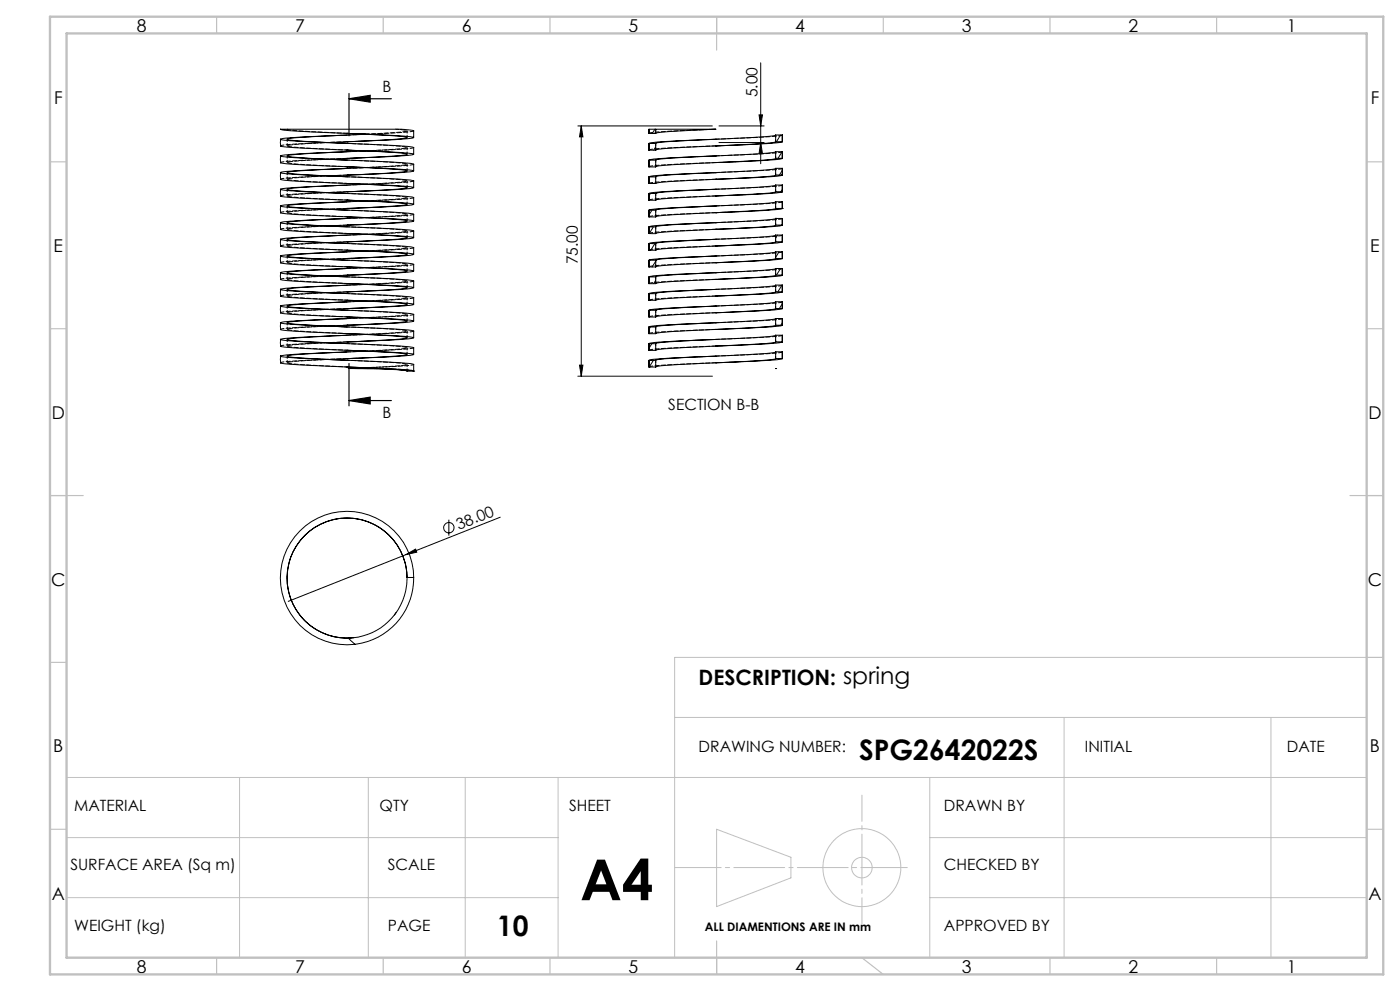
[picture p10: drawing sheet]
<svg xmlns="http://www.w3.org/2000/svg" width="420mm" height="297mm" viewBox="0 0 420 297" stroke-linecap="round" stroke-linejoin="round" font-family="sans-serif">
<g fill="none" stroke="#000" stroke-width=".3">
<path d="M228.2 18.8v30.3M104.1 40h.1M104.1 40l15.2 .8 2.8 .4a205.1 205.1 0 0 1-23.5 1.5M173.4 37.7h40.3M174.4 37.7l.5 3.3h-1.1zM174.4 37.7v75M194.7 38.7v1.3M194.7 38.7h2v1.3M194.7 40h.1M196.5 38.7l-.8 1.3M196.8 38.7h17.9l-14 .7-4 .6M215.7 37.7h13.5"/>
<path d="M227.7 34.4h1l-.5 3.3zM84.2 46.7v2.1a526.2 526.2 0 0 0 32.4 1.7l5.5 .4 2 .3-3 .5-17 .8M84.2 51.6v2.2a396.5 396.5 0 0 0 30.5 1.6l6.3 .4 3.1 .4-1.1 .3-4.7 .4-14.2 .6M84.2 56.7v2.1a526.2 526.2 0 0 0 32.4 1.7l6.4 .5 1.1 .2-4.3 .6-15.7 .7M84.2 41.7v2.1a583.6 583.6 0 0 0 34 1.8l3.9 .3 2 .3-4.3 .6-15.7 .7M104.1 40.5l-16.9 .8-2.6 .3-.5 .1 .1 .1a422 422 0 0 0 28.7 1.6l10.8 .7 .4 .1v2M104.1 45.5l-16.9 .8-3.1 .4a240.3 240.3 0 0 0 24.5 1.5l14.6 .8 .9 .2v2M104.1 50.5l-12.5 .5a29 29 0 0 0-7.5 .7 240.3 240.3 0 0 0 24.5 1.5l14.6 .8 .9 .2v2M104.1 55.5l-15.7 .7-3.8 .3-.5 .2 .1 .1a531.3 531.3 0 0 0 32.4 1.7l7.4 .7 .1 2M104.1 45h.1M104.1 50h.1M104.1 55h.1"/>
<path d="M104.1 60h.1M104.1 45l11.2 .5a25 25 0 0 1 6.8 .7 191.9 191.9 0 0 1-21.9 1.5h-1.6M104.1 50l14.1 .7 3.9 .5-1 .3-5.7 .5-16.8 .7M104.1 55l12.7 .6 4.3 .3 1 .3-1 .3-4.2 .4-18.3 .8M104.1 60l15.2 .8 2.8 .4a205.1 205.1 0 0 1-23.5 1.5M104.1 47.5h.1M104.1 52.5h.1M104.1 57.5h.1M104.1 42.5h.1M109.6 40.2a275.9 275.9 0 0 0-23.4 1.5l.4 .2 2.3 .3 15.3 .8M109.6 45.2l-16.7 .8-5.8 .5-1 .2 4 .6 14.1 .7M109.6 50.2l-16.7 .8a23.3 23.3 0 0 0-6.8 .7l4 .6 14.1 .7"/>
<path d="M109.6 55.2a261.6 261.6 0 0 0-23.4 1.5l.4 .2 2.3 .3 15.3 .8M124.1 41.2v-2a25.8 25.8 0 0 0-7.8-.5l-32.1 .1a376.6 376.6 0 0 0 28.5 1.6l8.3 .4 3.1 .4-5.8 .7-14.2 .6M194.7 58v2M194.7 43v2M194.7 53v2M194.7 48v2M194.7 55h.1M194.7 53h2M194.7 43h2M194.7 58h2M194.7 48h2M194.7 55h2"/>
<path d="M194.7 45h2M194.7 40h2M194.7 45h.1M194.7 60h.1M195.1 58l-.4 .7M196.7 49.7l-.2 .3M196.7 44l-.6 1M196.7 43h.1M196.7 58h.1M196.7 48h.1M196.7 48v2h-2M196.7 58v2"/>
<path d="M196.7 53v2M196.7 43v2M214.7 51.7h.1M214.7 41.7h.1M214.7 56.7h.1M214.7 46.7h.1M214.7 56.7a156.9 156.9 0 0 0-20 1.3M214.7 41.7a156.9 156.9 0 0 0-20 1.3M214.7 51.7a151 151 0 0 0-20 1.3M214.7 46.7l-15.5 .7a11.6 11.6 0 0 0-4.5 .6M214.7 53.7h.1M214.7 58.7h.1"/>
<path d="M214.7 48.7h.1M214.7 43.7h.1M215.7 42.7h13.5M228.2 42.7l.5 3.3h-1zM232.6 50.5a328.9 328.9 0 0 1-27.5 1.7l-3.1 .1a13.6 13.6 0 0 0-5.3 .7M232.6 40.5a344 344 0 0 1-27.5 1.7l-6.6 .4-1.8 .3M232.6 55.5a271.6 271.6 0 0 1-25.8 1.6l-7.4 .4-2.7 .5M232.6 45.5a393.3 393.3 0 0 1-29.2 1.8l-6.7 .6M232.7 52.5h2M232.7 52.5a13.6 13.6 0 0 1-5.2 .6l-6.8 .4a308.7 308.7 0 0 0-23.9 1.4l-.1 .1M232.7 57.5h2M232.7 57.5a48.3 48.3 0 0 1-10.1 .9l-3.8 .2a193.9 193.9 0 0 0-22.1 1.4"/>
<path d="M232.7 47.4h2M232.7 47.4l-.1 .2a303 303 0 0 1-25.7 1.5l-7.4 .4-2.8 .5M232.7 42.5h2M232.7 42.5l-.1 .1a421.5 421.5 0 0 1-29.1 1.7l-5.8 .4-1 .3M234.2 40.5l-1.3 2M234.6 45.5l-1.2 1.9M234.7 55.5v2M234.7 40.5v2M234.7 50.5v2M234.7 45.5v2.1M234.7 51l-.9 1.5M234.7 56.8l-.5 .7"/>
<path d="M234.7 55.5h-.1M234.7 57.5a156.9 156.9 0 0 1-20 1.2M234.7 40.5h-.1M234.7 42.5a156.9 156.9 0 0 1-20 1.2M234.7 50.4v2.1M234.7 50.4l-.1 .1M234.7 52.5a11.6 11.6 0 0 1-4.5 .5l-15.5 .7M234.7 45.5v1.9M234.7 45.5h-.1M234.7 47.4a9.4 9.4 0 0 1-4.5 .6l-15.5 .7M234.7 50.4h-2v2.1M234.7 40.5h-2v2"/>
<path d="M234.7 55.5h-2v2M234.7 45.5h-2v1.9M84.2 61.7v2.1a583.7 583.7 0 0 0 34 1.8l5.9 .6a60 60 0 0 1-11.2 .9l-8.8 .4M84.2 66.7v2.1a554.3 554.3 0 0 0 34 1.8l5.9 .6-3 .5-17 .8M84.2 71.6v2.2a396.5 396.5 0 0 0 30.5 1.6l6.3 .4 3.1 .4-1.1 .3-4.7 .4-14.2 .6M84.2 76.7v2.1a583.7 583.7 0 0 0 34 1.8l4.8 .4 1.1 .2-4.3 .6-15.7 .7M104.1 60.5l-16.9 .8-2.6 .3-.5 .1 .1 .1a505.7 505.7 0 0 0 30.6 1.6l9.2 .7 .1 2.1M104.1 65.5l-16.9 .8-3.1 .4a240.3 240.3 0 0 0 24.5 1.5l14.6 .8 .9 .2v2M104.1 70.5l-15.7 .7-4.3 .5a97.8 97.8 0 0 0 15.6 1.1 235.7 235.7 0 0 1 24.4 1.4v2M104.1 75.5l-14.1 .6-5.4 .4-.5 .2 .1 .1a422 422 0 0 0 28.7 1.5l10.8 .8 .4 .1v2M104.1 65h.1M104.1 70h.1"/>
<path d="M104.1 75h.1M104.1 80h.1M104.1 65l14.1 .7 3.9 .5a128.2 128.2 0 0 1-18 1.3l-5.5 .2M104.1 70l12.7 .6 5.3 .6-1 .3-4.2 .4-18.3 .8M104.1 75l15.2 .8 2.4 .3 .3 .2a261.6 261.6 0 0 1-23.4 1.4M104.1 80l15.2 .8 2.8 .4a205.1 205.1 0 0 1-23.5 1.5M104.1 62.5h.1M104.1 67.5h.1M104.1 72.5h.1M104.1 77.5h.1M109.6 60.2l-18.2 .9-4.3 .4-1 .2 1 .3 4.3 .4 12.8 .6M109.6 65.2l-16.7 .8-5.8 .5-1 .2 4 .6 14.1 .7"/>
<path d="M109.6 70.2l-1.5 .1a189.7 189.7 0 0 0-22 1.4 50.7 50.7 0 0 0 10.2 .9l7.9 .4M109.6 75.2a261.6 261.6 0 0 0-23.4 1.5l.4 .2 2.3 .3 15.3 .8M194.7 73v2M194.7 68v2M194.7 63v2M194.7 78v2M194.7 75h.1M194.7 70h.1M194.7 63h2M194.7 75h2M194.7 60h2M194.7 68h2"/>
<path d="M194.7 73h2M194.7 78h2M195.6 63l-.9 1.4M196 68l-1.2 2M196.5 73l-1.3 2M196.7 78.3l-1 1.7M196.7 63h.1M196.7 68v2h-2M196.7 63v2h-2M196.7 78h.1M196.7 78v2h-2M196.7 73v2"/>
<path d="M214.7 61.7h.1M214.7 66.7h.1M214.7 71.7h.1M214.7 76.7h.1M214.7 71.7a156.9 156.9 0 0 0-20 1.3M214.7 66.7l-14.2 .6-5 .4-.8 .3M214.7 61.7a156.9 156.9 0 0 0-20 1.3M214.7 76.7a156.9 156.9 0 0 0-20 1.3M214.7 73.7h.1M214.7 68.7h.1M214.7 63.7h.1M214.7 78.7h.1"/>
<path d="M232.6 60.5a208.4 208.4 0 0 1-21.9 1.4l-10.1 .5-3.9 .5M232.6 65.5a393.3 393.3 0 0 1-29.2 1.8l-4.9 .3-1.8 .4M232.6 70.5a230.7 230.7 0 0 1-23.9 1.5l-6.7 .4a13.6 13.6 0 0 0-5.3 .6M232.6 75.5a271.6 271.6 0 0 1-25.8 1.6l-8.3 .5-1.8 .3M232.7 72.5h2M232.7 72.5a13.6 13.6 0 0 1-5.2 .6l-24 1.2a24.2 24.2 0 0 0-6.8 .7M232.7 67.4h2M232.7 67.4l-.1 .2a303 303 0 0 1-25.7 1.5l-7.4 .4-2.8 .5M232.7 62.5h2M232.7 62.5l-.1 .1a336.5 336.5 0 0 1-25.7 1.5l-7.4 .4-2.8 .5M232.7 77.5h2M232.7 77.5a48.3 48.3 0 0 1-10.1 .9l-1.9 .1a278.6 278.6 0 0 0-23.9 1.4l-.1 .1"/>
<path d="M232.8 65.4l-.1 .3M233.3 70.4l-.6 1M233.7 75.5l-1 1.6M234.7 70.5v2M234.7 65.5v2M234.7 60.5v2M234.7 75.5v2M234.7 62.5h.1M234.7 70.4v2.1M234.7 70.4l-.1 .1M234.7 72.5a11.6 11.6 0 0 1-4.5 .5l-15.5 .7M234.7 65.5v1.9"/>
<path d="M234.7 65.5h-.1M234.7 67.4a9.4 9.4 0 0 1-4.5 .6l-15.5 .7M234.7 60.5h-.1M234.7 62.5a156.9 156.9 0 0 1-20 1.2M234.7 75.5h-.1M234.7 77.5a156.9 156.9 0 0 1-20 1.2M234.7 60.5h-2v2M234.7 65.5l-2-.1v2M234.7 70.4h-2v2.1M234.7 75.5h-2v2M84.2 81.7v2.1a526.2 526.2 0 0 0 32.4 1.7l5.5 .4 2 .3a60 60 0 0 1-11.2 .9l-8.8 .4M84.2 86.6v2.2a477.6 477.6 0 0 0 32.4 1.7l5.5 .4 2 .3-3 .5-17 .8"/>
<path d="M84.2 91.6v2.2a376.6 376.6 0 0 0 28.5 1.6l8.3 .4 3.1 .4-5.8 .7-14.2 .6M84.2 96.7v2.1a677 677 0 0 0 35.5 1.9l4.4 .5-4.3 .6-15.7 .7M104.1 80.5l-16.9 .8-2.6 .3-.5 .1 .1 .1a505.7 505.7 0 0 0 30.6 1.6l9.2 .7 .1 2.1M104.1 85.5l-12.5 .5a29 29 0 0 0-7.5 .7 240.3 240.3 0 0 0 24.5 1.5l14.6 .8 .9 .2v2M104.1 90.5l-15.7 .7-4.3 .5a97.8 97.8 0 0 0 15.6 1.1 235.7 235.7 0 0 1 24.4 1.4v2M104.1 95.5l-16.9 .8-2.6 .3-.5 .1 .1 .1a422 422 0 0 0 28.7 1.6l10.8 .7 .4 .1v2M104.1 85h.1M104.1 90h.1M104.1 95h.1M104.1 100h.1M104.1 85l14.1 .7 3.9 .5a128.2 128.2 0 0 1-18 1.3l-5.5 .2M104.1 90l12.7 .6 5.3 .6-1 .3-4.2 .4-18.3 .8"/>
<path d="M104.1 95l15.2 .8 2.8 .4a205.1 205.1 0 0 1-23.5 1.5M104.1 100l11.2 .5a25 25 0 0 1 6.8 .7 205.1 205.1 0 0 1-23.5 1.5M104.1 82.5h.1M104.1 87.5h.1M104.1 92.5h.1M104.1 97.5h.1M109.6 80.2l-18.2 .9-4.3 .4-1 .2 1 .3 4.3 .4 12.8 .6M109.6 85.2l-16.7 .8a23.3 23.3 0 0 0-6.8 .7l4 .6 14.1 .7M109.6 90.2l-1.5 .1a189.7 189.7 0 0 0-22 1.4 50.7 50.7 0 0 0 10.2 .9l7.9 .4M109.6 95.2a261.6 261.6 0 0 0-23.4 1.5l.4 .2 2.3 .3 15.3 .8M194.7 83v2M194.7 93v2"/>
<path d="M194.7 98v2M194.7 88v2M194.7 90h.1M194.7 98h2M194.7 93h2M194.7 88h2M194.7 83h2M194.7 90h2M194.7 100h.1M195.1 98l-.4 .7M196.7 84l-.6 1M196.7 89.7l-.2 .3"/>
<path d="M196.7 93h.1M196.7 93v2h-2M196.7 83v2h-2M196.7 88v2M196.7 98v2M214.7 96.7h.1M214.7 91.7h.1M214.7 86.7h.1M214.7 81.7h.1M214.7 81.7a173.1 173.1 0 0 0-20 1.3M214.7 91.7a156.9 156.9 0 0 0-20 1.3M214.7 96.7a156.9 156.9 0 0 0-20 1.3"/>
<path d="M214.7 86.7l-14.2 .6-5 .4-.8 .3M214.7 93.7h.1M214.7 88.7h.1M214.7 98.7h.1M214.7 83.7h.1M232.6 95.5a344 344 0 0 1-27.5 1.7l-3.1 .2a13.6 13.6 0 0 0-5.3 .6M232.6 90.5a230.7 230.7 0 0 1-23.9 1.5l-9.3 .5-2.7 .5M232.6 85.5a328.9 328.9 0 0 1-27.5 1.7l-3.1 .1a13.6 13.6 0 0 0-5.3 .7M232.6 80.5a208.4 208.4 0 0 1-21.9 1.4l-10.1 .5-3.9 .6M232.7 92.5h2M232.7 92.5a13.6 13.6 0 0 1-5.2 .6l-8.7 .5a193.9 193.9 0 0 0-22.1 1.4M232.7 87.5h2"/>
<path d="M232.7 87.5a28.7 28.7 0 0 1-8.4 .8l-3.6 .2a308.7 308.7 0 0 0-23.9 1.4l-.1 .1M232.7 97.5h2M232.7 97.5l-.1 .1a421.5 421.5 0 0 1-29.1 1.7l-5 .3-1.8 .4M232.7 82.4l2 .1M232.7 82.4l-.1 .2a336.5 336.5 0 0 1-25.7 1.5l-7.4 .4-2.8 .5M234.2 80.5l-1.3 1.9M234.6 85.4l-1.2 2.1M234.7 80.5v2M234.7 90.5v2M234.7 95.5v2M234.7 85.5v2M234.7 91l-.9 1.5"/>
<path d="M234.7 96.7l-.5 .8M234.7 80.5h-.1M234.7 82.5a156.9 156.9 0 0 1-20 1.2M234.7 90.4v2.1M234.7 90.4l-.1 .1M234.7 92.5a27.6 27.6 0 0 1-7.3 .7l-12.7 .5M234.7 95.5h-.1M234.7 97.5a156.9 156.9 0 0 1-20 1.2M234.7 85.4v2.1M234.7 85.4l-.1 .1M234.7 87.5a11.6 11.6 0 0 1-4.5 .5l-15.5 .7M234.7 95.5h-2v2"/>
<path d="M234.7 90.4h-2v2.1M234.7 85.4h-2v2.1M234.7 80.5h-2v1.9M84.2 101.7v2.1a526.2 526.2 0 0 0 32.4 1.7l5.5 .4 2 .3-3 .5-17 .8M84.2 106.6v2.2a396.5 396.5 0 0 0 30.5 1.6l6.3 .4 3.1 .4M104.1 100.5l-16.9 .8-3.1 .4a240.3 240.3 0 0 0 24.5 1.4l15.1 1 .4 .1v2M104.1 105.5l-12.5 .5a29 29 0 0 0-7.5 .7 240.3 240.3 0 0 0 24.5 1.5l14.6 .8 .9 .2v2M104.1 105h.1M104.1 110h.1M104.1 105l14.1 .7 3.9 .5-1 .3-5.7 .5-16.8 .7M104.1 110l12.7 .6 4.3 .3 1 .3h2M104.1 102.5h.1"/>
<path d="M104.1 107.5h.1M109.6 100.2l-18.2 .9-4.3 .4-1 .2 5.3 .7 12.8 .6M109.6 105.2l-16.7 .8a23.3 23.3 0 0 0-6.8 .7l4 .6 14.1 .7M109.6 110.2l-5.1 .3 12.1 .2 4.6 .3M124.1 111.2h.1M173.4 112.7h40.3M173.8 109.4h1.1l-.5 3.3zM194.7 103v2M194.7 108v2M194.7 110h.1M194.7 110h2M194.7 108h2"/>
<path d="M194.7 103h2M194.7 100h2M194.7 105h2M194.7 105h.1M195.5 103l-.8 1.4M196 108l-1.2 2M196.7 108h.1M196.7 103h.1M196.7 108v2M196.7 103v2M214.7 106.7h.1M214.7 101.7h.1"/>
<path d="M214.7 101.7a173.1 173.1 0 0 0-20 1.3M214.7 106.7a151 151 0 0 0-20 1.3M214.7 108.7h.1M214.7 103.7h.1M232.6 105.5a328.9 328.9 0 0 1-27.5 1.7l-5.7 .3-2.7 .4M232.6 100.5a328.9 328.9 0 0 1-27.5 1.7l-6.6 .4-1.8 .3M232.7 107.5h2M232.7 107.5a13.6 13.6 0 0 1-5.2 .6l-6.8 .4a308.7 308.7 0 0 0-23.9 1.4l-.1 .1M232.7 102.4h2M232.7 102.4l-.1 .2a336.5 336.5 0 0 1-25.7 1.5l-7.4 .4-2.8 .5M232.7 110.5h.1M232.7 110.5h.2"/>
<path d="M232.8 105.4l-.1 .3M234.7 102.4h.1M234.7 100.5v2M234.7 105.5v2M234.7 100.5v1.9M234.7 100.5h-.1M234.7 102.4v.1a151 151 0 0 1-20 1.2M234.7 105.4v2.1M234.7 105.4l-.1 .1M234.7 107.5a11.6 11.6 0 0 1-4.5 .5l-15.5 .7M234.7 105.4h-2v2.1M234.7 100.5h-2v1.9"/>
<path d="M100 155.7h-.1M134.7 155.7v4.8M150.1 155l-63.6 25.2M121.8 166.2l2.9-1.6 .3 .9zM122.1 173.1a18 18 0 0 0-18.5-17.8 18 18 0 0 0-17.5 18.8 18 18 0 0 0 19.2 17.1M122.1 173.1a18 18 0 0 0-18.7-17.8 18 18 0 0 0-17.2 19.3 18 18 0 0 0 19.9 16.5M122.1 173.1a18.1 18.1 0 0 1-17.6 18.1l2 1.9M122.1 173.1h2M124.1 173.1a20 20 0 0 0-20.9-19.8 20 20 0 0 0-19 21.6 20 20 0 0 0 22.3 18.2M124.1 173.1a20 20 0 0 1-17.6 20M118.8 183.7l-.5 .6"/>
<circle cx="134.7" cy="158.2" r="1.55"/>
</g>
<path d="M104.7 29.6l6.4-1v2zM104.7 29.6h12.7M104.7 28v12.7M104.7 108.9v12.7M104.7 120l6.4-1v2.1zM104.7 120h12.7" fill="none" stroke="#000" stroke-width=".35"/>
<g fill="none" stroke="#c0c0c0" stroke-width=".3">
<path d="M410 197h-207.6v90M202.4 215h207.6M319.2 215v72M381.3 215v72M20 233h390v54h-390zM71.9 233v54M110.5 233v54M139.6 233v54M167.4 233v54M278.9 233v54M20 251h147.4M215 248.5l22.3 8.4v6.2l-22.3 8.6z"/>
<path d="M278.9 251h131.1M20 269h147.4M278.9 269h131.1"/>
<circle cx="258.6" cy="260" r="11.7"/>
<circle cx="258.6" cy="260" r="3.1"/>
</g>
<path d="M272.2 260h-69.8" fill="none" stroke="#c0c0c0" stroke-width=".3" stroke-dasharray="15.2 1.3 1.3 1.3" stroke-dashoffset="1.3"/>
<path d="M258.6 238.3v38.6" fill="none" stroke="#c0c0c0" stroke-width=".3" stroke-dasharray="15.2 1.3 1.3 1.3" stroke-dashoffset="7.4"/>
<g fill="none" stroke="#c0c0c0" stroke-width=".35">
<path d="M65 5v5M115 5v5M165 5v5M215 5v10M265 5v5M315 5v5M365 5v5M15 48.5h5M410 48.5h5M15 98.5h5M410 98.5h5M15 148.5h10"/>
<path d="M405 148.5h10M15 198.5h5M410 197h5M15 248.5h5M410 248.5h5M65 287v5M115 287v5M165 287v5M215 282v10M258.6 287l6.4 5M315 287v5M365 287v5"/>
</g>
<path d="M15 5h400v287h-400zM20 10h390v277h-390z" fill="none" stroke="#c0c0c0" stroke-width=".7"/>
<g fill="#000">
<path d="M121.8 166.2l2.9-1.6 .3 .9z"/>
<path d="M104.7 29.6l6.4-1v2zM104.7 120l6.4-1v2.1z"/>
<path d="M227.7 34.4h1l-.5 3.3zM228.2 42.7l.5 3.3h-1zM174.4 37.7l.5 3.3h-1.1zM173.8 109.4h1.1l-.5 3.3z"/>
</g>
<g fill="none" stroke="#000" stroke-width=".3" stroke-dasharray="1.3 .6">
<path d="M84.1 38.7l.1 .1M84.1 38.7h.1M86.2 38.7v.1M196.7 40h.1M104.1 45.5h.1M104.1 50.5h.1M104.1 55.5h.1M104.1 40.5h.1M104.2 42.5l-14.2 .6a18.8 18.8 0 0 0-5.9 .6l.1 .1M104.2 47.5l-14.2 .6a18.8 18.8 0 0 0-5.9 .6l.1 .1M104.2 52.5l-14.2 .6a18.8 18.8 0 0 0-5.9 .6l.1 .1M104.2 57.5l-14.2 .6a18.8 18.8 0 0 0-5.9 .6l.1 .1"/>
<path d="M196.7 55h.1M196.7 60h.1M196.7 50h.1M196.7 45h.1M232.7 50.4v.1M232.7 40.4v.1M232.7 55.4v.1M232.7 45.4v.1M104.1 60.5h.1M104.1 65.5h.1M104.1 70.5h.1M104.1 75.5h.1"/>
<path d="M104.2 62.5l-14.2 .6a18.8 18.8 0 0 0-5.9 .6l.1 .1M104.2 67.5l-14.2 .6a18.8 18.8 0 0 0-5.9 .6l.1 .1M104.2 72.5l-14.2 .6a18.8 18.8 0 0 0-5.9 .6l.1 .1M104.2 77.5l-14.2 .6a18.8 18.8 0 0 0-5.9 .6l.1 .1M196.7 75h.1M196.7 70h.1M196.7 65h.1M196.7 80h.1M232.7 60.4v.1M232.7 65.4v.1M232.7 70.4v.1M232.7 75.4v.1"/>
<path d="M104.1 80.5h.1M104.1 85.5h.1M104.1 90.5h.1M104.1 95.5h.1M104.2 82.5l-14.2 .6a18.8 18.8 0 0 0-5.9 .6l.1 .1M104.2 87.5l-14.2 .6a18.8 18.8 0 0 0-5.9 .6l.1 .1M104.2 92.5l-14.2 .6a18.8 18.8 0 0 0-5.9 .6l.1 .1M104.2 97.5l-14.2 .6a18.8 18.8 0 0 0-5.9 .6l.1 .1M196.7 95h.1M196.7 90h.1M196.7 100h.1M196.7 85h.1"/>
<path d="M232.7 95.4v.1M232.7 90.4v.1M232.7 85.4v.1M232.7 80.4v.1M104.1 100.5h.1M104.1 105.5h.1M104.2 102.5l-14.2 .6a18.8 18.8 0 0 0-5.9 .6l.1 .1M104.2 107.5l-14.2 .6a18.8 18.8 0 0 0-5.9 .6l.1 .1M196.7 110h.1M196.7 105h.1M232.7 105.4v.1M232.7 100.4v.1"/>
<path d="M232.7 110.4h.1"/>
</g>
<g fill="none" stroke="#000" stroke-width=".3" stroke-dasharray="1.3 .6" stroke-dashoffset=".1">
<path d="M124.1 39.2l-4.3 .5-15.7 .8M214.7 38.7a162.8 162.8 0 0 0-20 1.3M124.1 44.2l-4.3 .5-15.7 .8M124.1 49.2l-4.3 .5-15.7 .8M124.1 54.2l-4.3 .5-15.7 .8M124.1 59.2l-4.3 .5-15.7 .8M214.8 58.7a163.1 163.1 0 0 0-20.1 1.3M214.8 43.7a163.1 163.1 0 0 0-20.1 1.3M214.8 53.7a163.1 163.1 0 0 0-20.1 1.3M214.8 48.7a163.1 163.1 0 0 0-20.1 1.3M234.7 55.5a185.8 185.8 0 0 1-20 1.2M234.7 40.5a185.8 185.8 0 0 1-20 1.2"/>
<path d="M234.7 50.5a185.8 185.8 0 0 1-20 1.2M234.7 45.5a185.8 185.8 0 0 1-20 1.2M124.1 64.2l-4.3 .5-15.7 .8M124.1 69.2l-4.3 .5-15.7 .8M124.1 74.2l-4.3 .5-15.7 .8M124.1 79.2l-4.3 .5-15.7 .8M214.8 73.7a163.1 163.1 0 0 0-20.1 1.3M214.8 68.7a163.1 163.1 0 0 0-20.1 1.3M214.8 63.7a163.1 163.1 0 0 0-20.1 1.3M214.8 78.7a163.1 163.1 0 0 0-20.1 1.3M234.7 70.5a185.8 185.8 0 0 1-20 1.2M234.7 65.5a185.8 185.8 0 0 1-20 1.2"/>
<path d="M234.7 60.5a185.8 185.8 0 0 1-20 1.2M234.7 75.5a185.8 185.8 0 0 1-20 1.2M124.1 84.2l-4.3 .5-15.7 .8M124.1 89.2l-4.3 .5-15.7 .8M124.1 94.2l-4.3 .5-15.7 .8M124.1 99.2l-4.3 .5-15.7 .8M214.8 83.7a163.1 163.1 0 0 0-20.1 1.3M214.8 93.7a163.1 163.1 0 0 0-20.1 1.3M214.8 98.7a163.1 163.1 0 0 0-20.1 1.3M214.8 88.7a163.1 163.1 0 0 0-20.1 1.3M234.7 80.5a185.8 185.8 0 0 1-20 1.2M234.7 90.5a185.8 185.8 0 0 1-20 1.2"/>
<path d="M234.7 95.5a185.8 185.8 0 0 1-20 1.2M234.7 85.5a185.8 185.8 0 0 1-20 1.2M124.1 104.2l-4.3 .5-15.7 .8M214.8 103.7a163.1 163.1 0 0 0-20.1 1.3M214.8 108.7a163.1 163.1 0 0 0-20.1 1.3M234.7 100.5a185.8 185.8 0 0 1-20 1.2M234.7 105.5a185.8 185.8 0 0 1-20 1.2"/>
</g>
<path d="M106.5 110.4a113.7 113.7 0 0 1 17.6 .8M124.1 109.2l-4.3 .5-13.3 .7" fill="none" stroke="#000" stroke-width=".3" stroke-dasharray="1.3 .6" stroke-dashoffset=".4"/>
<path d="M86.1 38.7l3.9 .5 14.1 .8M118.7 38.7l3.4 .5-2.7 .5-9.7 .5" fill="none" stroke="#000" stroke-width=".3" stroke-dasharray="1.3 .6" stroke-dashoffset=".2"/>
<g fill="none" stroke="#000" stroke-width=".3" stroke-dasharray="1.3 .6" stroke-dashoffset=".6">
<path d="M196.7 38.7v1.3M98.6 42.7l-7.2 .4a15.4 15.4 0 0 0-5.3 .6l3.9 .5 14.1 .8M98.6 47.7l-7.2 .4a15.4 15.4 0 0 0-5.3 .6l3.9 .5 14.1 .8M98.6 52.7l-7.2 .4a15.4 15.4 0 0 0-5.3 .6l3.9 .5 14.1 .8M98.6 57.7l-7.2 .4a15.4 15.4 0 0 0-5.3 .6l3.9 .5 14.1 .8M104.2 43l13.6 .7 4.3 .5-2.7 .5-9.7 .5M104.2 48l13.6 .7 4.3 .5-2.7 .5-9.7 .5M104.2 53l13.6 .7 4.3 .5-2.7 .5-9.7 .5M104.2 58l13.6 .7 4.3 .5-2.7 .5-9.7 .5M122.1 46.2v-2M122.1 51.2v-2M122.1 56.2v-2"/>
<path d="M122.1 41.2v-2M196.7 58v2M196.7 53v2M196.7 48v2M196.7 43v2M232.7 57.5v-2M232.7 52.5v-2M232.7 47.5v-2M232.7 42.5v-2M98.6 62.7l-7.2 .4a15.4 15.4 0 0 0-5.3 .6l3.9 .5 14.1 .8M98.6 67.7l-7.2 .4a15.4 15.4 0 0 0-5.3 .6l3.9 .5 14.1 .8M98.6 72.7l-7.2 .4a15.4 15.4 0 0 0-5.3 .6l3.9 .5 14.1 .8"/>
<path d="M98.6 77.7l-7.2 .4a15.4 15.4 0 0 0-5.3 .6l3.9 .5 14.1 .8M104.2 63l13.6 .7 4.3 .5-2.7 .5-9.7 .5M104.2 68l13.6 .7 4.3 .5-2.7 .5-9.7 .5M104.2 73l13.6 .7 4.3 .5-2.7 .5-9.7 .5M104.2 78l13.6 .7 4.3 .5-2.7 .5-9.7 .5M122.1 61.2v-2M122.1 66.2v-2M122.1 71.2v-2M122.1 76.2v-2M196.7 68v2M196.7 73v2M196.7 63v2"/>
<path d="M196.7 78v2M232.7 67.5v-2M232.7 72.5v-2M232.7 62.5v-2M232.7 77.5v-2M98.6 82.7l-7.2 .4a15.4 15.4 0 0 0-5.3 .6l3.9 .5 14.1 .8M98.6 87.7l-7.2 .4a15.4 15.4 0 0 0-5.3 .6l3.9 .5 14.1 .8M98.6 92.7l-7.2 .4a15.4 15.4 0 0 0-5.3 .6l3.9 .5 14.1 .8M98.6 97.7l-7.2 .4a15.4 15.4 0 0 0-5.3 .6l3.9 .5 14.1 .8M104.2 83l13.6 .7 4.3 .5-2.7 .5-9.7 .5M104.2 88l13.6 .7 4.3 .5-2.7 .5-9.7 .5M104.2 93l13.6 .7 4.3 .5-2.7 .5-9.7 .5"/>
<path d="M104.2 98l13.6 .7 4.3 .5-2.7 .5-9.7 .5M122.1 81.2v-2M122.1 86.2v-2M122.1 91.2v-2M122.1 96.2v-2M196.7 88v2M196.7 93v2M196.7 98v2M196.7 83v2M232.7 87.5v-2M232.7 92.5v-2M232.7 97.5v-2"/>
<path d="M232.7 82.5v-2M98.6 102.7l-7.2 .4a15.4 15.4 0 0 0-5.3 .6l3.9 .5 14.1 .8M98.6 107.7l-7.2 .4a15.4 15.4 0 0 0-5.3 .6l3.9 .5 14.1 .8M104.2 103l13.6 .7 4.3 .5-2.7 .5-9.7 .5M104.2 108l13.6 .7 4.3 .5-2.7 .5-9.7 .5M104.5 110.4h2M122.1 101.2v-2M122.1 106.2v-2M122.1 111.2v-2M196.7 108v2M196.7 103v2M232.7 107.5v-2"/>
<path d="M232.7 102.5v-2"/>
</g>
<g fill="none" stroke="#000" stroke-width=".3" stroke-dasharray="1.3 .6" stroke-dashoffset=".5">
<path d="M86.2 46.6v2.2M86.2 51.6v2.2M86.2 56.6v2.2M86.2 41.6v2.2M86.2 61.6v2.2M86.2 66.6v2.2M86.2 71.6v2.2M86.2 76.6v2.2M86.2 81.6v2.2M86.2 86.6v2.2M86.2 91.6v2.2M86.2 96.6v2.2"/>
<path d="M86.2 101.6v2.2M86.2 106.6v2.2M122.1 111.2l-.8-.2"/>
</g>
<text font-size="16.9" x="174" y="269.8">A4</text>
<g font-size="8.5">
<text x="257.7" y="227.6">SPG2642022S</text>
<text x="149.1" y="280.6">10</text>
</g>
<text font-size="6.3" x="209.6" y="205.3">DESCRIPTION: spring</text>
<g font-size="5.3">
<text x="41" y="9.5">8</text>
<text x="88.5" y="9.5">7</text>
<text x="138.5" y="9.5">6</text>
<text x="188.5" y="9.5">5</text>
<text x="238.5" y="9.5">4</text>
<text x="288.5" y="9.5">3</text>
<text x="338.5" y="9.5">2</text>
<text x="386" y="9.5">1</text>
<text x="16.2" y="31.3">F</text>
<text x="411.2" y="31.3">F</text>
<text x="16.1" y="75.5">E</text>
<text x="411.1" y="75.5">E</text>
<text x="15.5" y="125.5">D</text>
<text x="410.5" y="125.5">D</text>
<text x="15.4" y="175.5">C</text>
<text x="410.4" y="175.5">C</text>
<text x="16" y="225.5">B</text>
<text x="411" y="225.5">B</text>
<text x="15.5" y="269.8">A</text>
<text x="410.5" y="269.8">A</text>
<text x="41" y="291.5">8</text>
<text x="88.5" y="291.5">7</text>
<text x="138.5" y="291.5">6</text>
<text x="188.5" y="291.5">5</text>
<text x="238.5" y="291.5">4</text>
<text x="288.5" y="291.5">3</text>
<text x="338.5" y="291.5">2</text>
<text x="386" y="291.5">1</text>
</g>
<g font-size="4.7">
<text x="114.8" y="27.5">B</text>
<text x="227.2" y="29.2" transform="rotate(-90 227.2 29.2)">5.00</text>
<text x="173.4" y="79.2" transform="rotate(-90 173.4 79.2)">75.00</text>
<text x="114.8" y="125.4">B</text>
<text x="200.5" y="123">SECTION B-B</text>
<text x="137.7" y="158.8" transform="rotate(-22 137.7 158.8)">38.00</text>
<text x="209.6" y="225.5">DRAWING NUMBER:</text>
<text x="325.5" y="225.5">INITIAL</text>
<text x="386" y="225.5">DATE</text>
<text x="22.2" y="243.1">MATERIAL</text>
<text x="113.9" y="243.1">QTY</text>
<text x="170.7" y="243.1">SHEET</text>
<text x="283.2" y="243.1">DRAWN BY</text>
<text x="21.1" y="260.7">SURFACE AREA (Sq m)</text>
<text x="116.4" y="260.7">SCALE</text>
<text x="283.2" y="260.7">CHECKED BY</text>
<text x="22.2" y="279.1">WEIGHT (kg)</text>
<text x="116.4" y="279.1">PAGE</text>
<text x="283.2" y="279.1">APPROVED BY</text>
</g>
<text font-size="3.5" x="211.5" y="279.1">ALL DIAMENTIONS ARE IN mm</text>
</svg>
